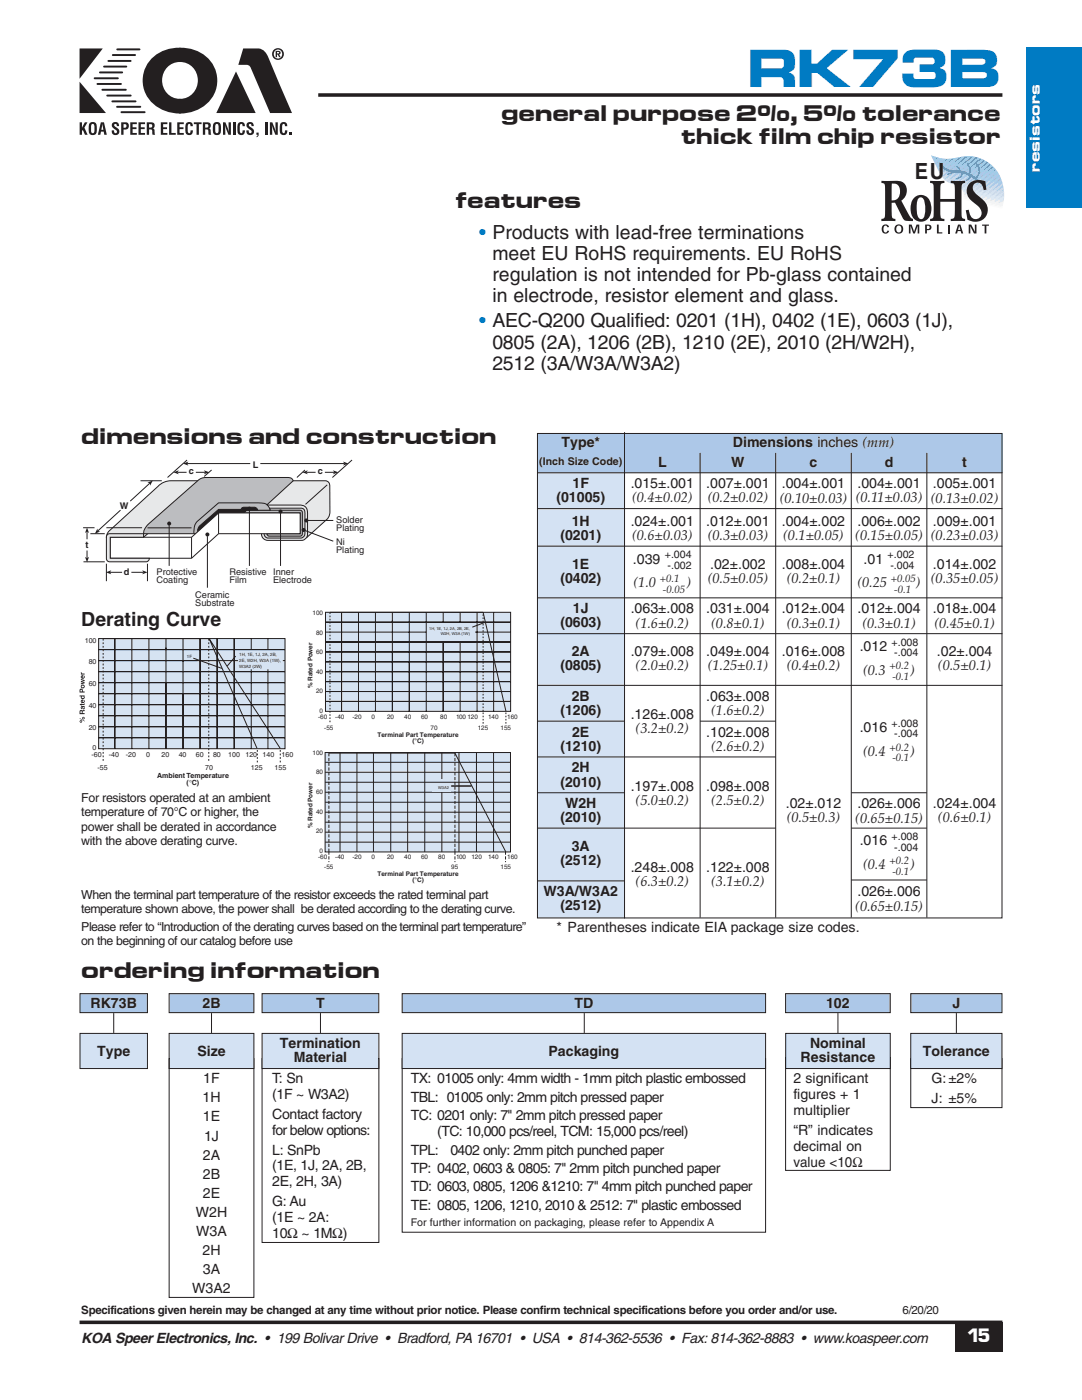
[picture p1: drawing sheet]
<svg xmlns="http://www.w3.org/2000/svg" width="216mm" height="279mm" viewBox="0 0 216 279" stroke-linecap="round" stroke-linejoin="round" font-family="sans-serif">
<path d="M51.5 101.1l6.5-5.2h6.9a.94 .94 0 0 1 .9 1.1v5.2l-.1 .8-.4 .6-4.5 4-.7 .2h-6.6l-.8-.2a1.18 1.18 0 0 1-.5-1.1z" fill="#e7e8e9"/>
<path d="M51.5 101.1l6.5-5.2h6.9a.94 .94 0 0 1 .9 1.1v5.2l-.1 .8-.4 .6-4.5 4-.7 .2h-6.6l-.8-.2a1.18 1.18 0 0 1-.5-1.1z" fill="none" stroke="#231f20" stroke-width=".2"/>
<path d="M53.8 101.4h6.5a.94 .94 0 0 1 .6 1.2l-.1 3.9-.1 .5-.4 .3-6.9 .1-.4-.3-.3-.6z" fill="#d1d2d4"/>
<path d="M53.8 101.4h6.5a.94 .94 0 0 1 .6 1.2l-.1 3.9-.1 .5-.4 .3-6.9 .1-.4-.3-.3-.6z" fill="none" stroke="#231f20" stroke-width=".2"/>
<path d="M49 101.8l11.1 .1 .2 .4v4.5l-.4 .2h-6.2l-.2-.1-.2-.4h6.6v-4.1h-11.3z" fill="#bcbdc0"/>
<path d="M49 101.8l11.1 .1 .2 .4v4.5l-.4 .2h-6.2l-.2-.1-.2-.4h6.6v-4.1h-11.3z" fill="none" stroke="#231f20" stroke-width=".2"/>
<path d="M38.8 105.1l4.9-4.3 5.2-.1 3.2 .2-.5 .9h-2.3l-.5 .5-.1 .5-4.9 .3-4.4 3.8z" fill="#231f20"/>
<path d="M38.8 105.1l4.9-4.3 5.2-.1 3.2 .2-.5 .9h-2.3l-.5 .5-.1 .5-4.9 .3-4.4 3.8z" fill="none" stroke="#231f20" stroke-width=".2"/>
<path d="M28 106h11.4v1.5h-11.4z" fill="#fff"/>
<path d="M28 106h11.4v1.5h-11.4z" fill="none" stroke="#231f20" stroke-width=".2"/>
<path d="M21.7 106l9.8-8.9a3.7 3.7 0 0 1 2.6-1.2h5.8l-11.3 11.3h-7.4l.2-.7z" fill="#e7e8e9"/>
<path d="M21.7 106l9.8-8.9a3.7 3.7 0 0 1 2.6-1.2h5.8l-11.3 11.3h-7.4l.2-.7z" fill="none" stroke="#231f20" stroke-width=".2"/>
<path d="M29.5 104.7l10.2-8.9 .7-.4 17.3-.1a.85 .85 0 0 1 .8 .6l-5.2 4.8 .6 1.1h-2.5l-.2-.4-.4-.2h-2.2l-.3 .1-.2 .4h-4.5l-3.8 3.3-.4 .7v.8h-10.8l.2-.9z" fill="#bcbdc0"/>
<path d="M29.5 104.7l10.2-8.9 .7-.4 17.3-.1a.85 .85 0 0 1 .8 .6l-5.2 4.8 .6 1.1h-2.5l-.2-.4-.4-.2h-2.2l-.3 .1-.2 .4h-4.5l-3.8 3.3-.4 .7v.8h-10.8l.2-.9z" fill="none" stroke="#231f20" stroke-width=".2"/>
<path d="M22 107.2h16.2l5.4-4.8h16.3v4.1h-16.3l-5.4 4.9h-16.2z" fill="#fff"/>
<path d="M22 107.2h16.2l5.4-4.8h16.3v4.1h-16.3l-5.4 4.9h-16.2zM29.4 105.3h8.8M38.2 107.2v4.2M43.6 102.4v4.1M53.3 100.7l-.4-.2-1.2-.1h-8.1l-4.3 3.7-.5 .8-.1 1.6" fill="none" stroke="#231f20" stroke-width=".2"/>
<path d="M21.4 106.7l.5-.2h6.7v.7h-6.6v4.2h7.8a.7 .7 0 0 1-.6 .7h-7.3a.65 .65 0 0 1-.7-.6v-4.3z" fill="#e7e8e9"/>
<path d="M65.3 96.8l-4.3 3.9M21.4 106.7l.5-.2h6.7v.7h-6.6v4.2h7.8a.7 .7 0 0 1-.6 .7h-7.3a.65 .65 0 0 1-.7-.6v-4.3zM33.8 104.8v8.1M53.4 100.8h6.1a1.53 1.53 0 0 1 1.9 1.9v4.1l-.2 .5" fill="none" stroke="#231f20" stroke-width=".2"/>
<circle cx="33.8" cy="104.5" r=".4" fill="#231f20"/>
<path d="M56 102.4v10.5" fill="none" stroke="#231f20" stroke-width=".2"/>
<circle cx="56" cy="102.1" r=".4" fill="#231f20"/>
<path d="M49.8 101.9v11" fill="none" stroke="#231f20" stroke-width=".2"/>
<circle cx="49.8" cy="101.5" r=".4" fill="#231f20"/>
<path d="M41.4 107v10.3" fill="none" stroke="#231f20" stroke-width=".2"/>
<circle cx="41.4" cy="106.7" r=".4" fill="#231f20"/>
<path d="M61.4 103.9h5.1" fill="none" stroke="#231f20" stroke-width=".2"/>
<circle cx="61.1" cy="103.9" r=".4" fill="#231f20"/>
<path d="M60.9 105.9l5.6 2.1" fill="none" stroke="#231f20" stroke-width=".2"/>
<circle cx="60.6" cy="105.8" r=".4" fill="#231f20"/>
<path d="M37.3 92.5h12.6" fill="none" stroke="#231f20" stroke-width=".2"/>
<path d="M36.5 92.5l1.1-.4-.3 .4 .3 .4z" fill="#231f20"/>
<path d="M51.9 92.5h16.8" fill="none" stroke="#231f20" stroke-width=".2"/>
<path d="M68.5 92.1l1 .4-1 .4 .2-.4z" fill="#231f20"/>
<path d="M37.3 91.8l-3.9 3.5M61.1 94.3h1.9M70.2 91.8l-3.9 3.5" fill="none" stroke="#231f20" stroke-width=".2"/>
<path d="M60.3 94.3l1.1-.4-.3 .4 .3 .4z" fill="#231f20"/>
<path d="M64.8 94.3h1.9" fill="none" stroke="#231f20" stroke-width=".2"/>
<path d="M66.4 93.9l1.1 .4-1.1 .4 .3-.4z" fill="#231f20"/>
<path d="M35.4 94.3h1.8M60.9 93.8l-1.7 1.5" fill="none" stroke="#231f20" stroke-width=".2"/>
<path d="M34.6 94.3l1.1-.4-.3 .4 .3 .4z" fill="#231f20"/>
<path d="M39.1 94.3h1.9" fill="none" stroke="#231f20" stroke-width=".2"/>
<path d="M40.7 93.9l1.1 .4-1.1 .4 .3-.4z" fill="#231f20"/>
<path d="M28 95.9h4.3M42.2 93.8l-1.5 1.3M16.7 112.1h4.2M17.4 106.1v1.5M18 106.5h2.9" fill="none" stroke="#231f20" stroke-width=".2"/>
<path d="M17.4 105.3l.4 1.1-.4-.3-.4 .3z" fill="#231f20"/>
<path d="M17.4 109.9v1.5" fill="none" stroke="#231f20" stroke-width=".2"/>
<path d="M17 111.1l.4 .3 .4-.3-.4 1.1z" fill="#231f20"/>
<path d="M24 101.8l-4.5 4.2" fill="none" stroke="#231f20" stroke-width=".2"/>
<path d="M19.4 105.5l.1 .5 .5 .1-1.1 .4z" fill="#231f20"/>
<path d="M29.9 96.4l-3.9 3.6" fill="none" stroke="#231f20" stroke-width=".2"/>
<path d="M29.4 96.3l1.1-.4-.5 1-.1-.5z" fill="#231f20"/>
<path d="M21.9 114.2h2.5" fill="none" stroke="#231f20" stroke-width=".2"/>
<path d="M21.1 114.2l1.1-.4-.3 .4 .3 .4z" fill="#231f20"/>
<path d="M26.2 114.2h2.4" fill="none" stroke="#231f20" stroke-width=".2"/>
<path d="M28.4 113.8l1 .4-1 .4 .2-.4z" fill="#231f20"/>
<path d="M16.6 105.3h2.3M21.2 105.3h7.2M21.2 112.5v3.5M29.4 112.5v3.5" fill="none" stroke="#231f20" stroke-width=".2"/>
<path d="M107.2 94.4h17.4v88.7h-17.4z" fill="#d4e2f3"/>
<path d="M15.9 38.1h69.8v44.4h-69.8z" fill="#fff"/>
<path d="M63.5 19h136.5" fill="none" stroke="#231f20" stroke-width=".71" stroke-linecap="butt"/>
<g fill="#231f20">
<path d="M15.9 9.7h4.6l-4.6 6z"/>
<path d="M15.9 16.3l5.2 6.3h-5.2z"/>
<path d="M47.1 14.3l3.9 8.3h-7.8z"/>
<path d="M48.5 9.7h3.1a2.44 2.44 0 0 1 1.9 1.7l4.8 11.2h-4.4l-3.8-9a1.41 1.41 0 0 0-1.8-.7h-.7z"/>
<path d="M30.3 11.6a7.6 7.6 0 0 1 5.6-2.1 1.57 1.57 0 0 1 .7 2.3l-.3 .4-.4 .2a3.7 3.7 0 0 0-3.6 3.6 3.7 3.7 0 0 0 3.6 3.7 1.61 1.61 0 0 1 .7 2.4l-.3 .4a6.2 6.2 0 0 1-4.5-.9 6.3 6.3 0 0 1-1.5-10z"/>
<path d="M35.5 9.7a6.1 6.1 0 0 1 4.4 .8 6.4 6.4 0 0 1 3.4 6.6 6.4 6.4 0 0 1-5.2 5.3l-2.2 .3a1.6 1.6 0 0 1-.6-2.4l.2-.4 .5-.2a3.7 3.7 0 0 0 3.5-3.7 3.7 3.7 0 0 0-3.6-3.6 1.54 1.54 0 0 1-.6-2.3z"/>
<path d="M15.9 24.4h.5v1.1l.5-1.1h.6l-.7 1.1 .7 1.4h-.5l-.5-1-.1 .3v.7h-.5z"/>
<path d="M22.5 24.5a.8 .8 0 0 1 1.2 .4l.1 .3h-.5l-.1-.4-.2-.1-.2 .1v.3a1.9 1.9 0 0 1 1 1.1 .77 .77 0 0 1-.9 .8 .77 .77 0 0 1-.6-1h.5l.1 .5 .3 .1a.36 .36 0 0 0 0-.6l-.6-.4a.72 .72 0 0 1-.1-1.1z"/>
<path d="M26 24.4h1.3v.4h-.8v.6h.7v.4h-.7v.7h.8v.4h-1.3z"/>
<path d="M27.6 24.4h1.3v.4h-.8v.6h.8v.4h-.8v.7h.8v.4h-1.3z"/>
<path d="M32.1 24.4h1.3v.4h-.8v.6h.7v.4h-.7v.7h.8v.4h-1.3z"/>
<path d="M33.7 24.4h.5v2.1h.9v.4h-1.4z"/>
<path d="M35.4 24.4h1.3v.4h-.9v.6h.8v.4h-.8v.7h.9v.4h-1.3z"/>
<path d="M37.2 24.6a.74 .74 0 0 1 .9-.2 .74 .74 0 0 1 .4 .8h-.5l-.1-.4-.1-.1-.3 .1v1.5l.3 .3 .2-.1v-.5h.5a.77 .77 0 0 1-.7 1 .77 .77 0 0 1-.8-.8v-1.1z"/>
<path d="M38.7 24.4h1.5v.4h-.5v2.1h-.5v-2.1h-.5z"/>
<path d="M44.5 24.4h.5l.7 1.9-.1-1.9h.5v2.5h-.5l-.7-1.9 .1 1.9h-.5z"/>
<path d="M46.5 24.4h.5v2.5h-.5z"/>
<path d="M47.6 24.6a.74 .74 0 0 1 .9-.2 .74 .74 0 0 1 .4 .8h-.5l-.1-.4-.1-.1-.3 .1v1.5l.3 .3 .1-.1 .1-.5h.5a.77 .77 0 0 1-.7 1 .77 .77 0 0 1-.8-.8v-1.1z"/>
<path d="M49.4 24.5a.8 .8 0 0 1 1.2 .4v.3h-.4l-.1-.4-.2-.1-.2 .1v.3a1.9 1.9 0 0 1 1 1.1 .77 .77 0 0 1-.9 .8 .77 .77 0 0 1-.6-1h.4l.1 .5 .4 .1a.36 .36 0 0 0-.1-.6l-.5-.4a.72 .72 0 0 1-.1-1.1z"/>
<path d="M51.2 26.5h.4v.6l-.4 .3 .2-.5h-.2z"/>
<path d="M53 24.4h.4v2.5h-.4z"/>
<path d="M53.9 24.4h.4l.7 1.9v-1.9h.4v2.5h-.5l-.6-1.9v1.9h-.4z"/>
<path d="M56 24.6a.74 .74 0 0 1 .9-.2 .74 .74 0 0 1 .4 .8h-.4l-.1-.4-.2-.1-.2 .1-.1 1.5 .3 .3 .2-.1 .1-.5h.4a.77 .77 0 0 1-.6 1 .77 .77 0 0 1-.9-.8v-1.1z"/>
<path d="M57.8 26.5h.4v.4h-.4z"/>
<path d="M54.6 10.8a.88 .88 0 0 1 1.7 0 .88 .88 0 0 1-1.7 0zM54.3 10.8a1.18 1.18 0 0 0 2.3 0 1.18 1.18 0 0 0-2.3 0zM55 10.1v1.3h.3v-.5h.1l.3 .5h.3l-.3-.5 .3-.2-.1-.4zM55.3 10.4h.3l.1 .2-.4 .1z"/>
<path d="M17.9 24.6l-.2 1.2a.86 .86 0 0 0 .8 1.2 .86 .86 0 0 0 .8-1.2v-.3a.86 .86 0 0 0-.3-1.1 .86 .86 0 0 0-1.1 .2zM18.3 24.8l.2-.1 .2 .1 .1 .3v1.2l-.3 .3-.3-.3z"/>
<path d="M20.1 24.4l-.6 2.5h.5l.1-.6h.6l.1 .6h.5l-.5-2.5zM20.4 24.7l.2 1.2h-.4z"/>
<path d="M24.2 24.4v2.5h.4v-1a.77 .77 0 0 0 1.1-.5 .77 .77 0 0 0-.6-1zM24.6 24.8a.39 .39 0 0 1 .6 .3l-.1 .4h-.5z"/>
<path d="M29.3 24.4v2.5h.4l.1-1.1a.45 .45 0 0 1 .5 .2 .45 .45 0 0 1 .1 .5v.4h.5l-.1-.6a.51 .51 0 0 0-.3-.7 .63 .63 0 0 0 .3-.7 .63 .63 0 0 0-.6-.5zM29.7 24.8l.6 .1a.37 .37 0 0 1-.2 .6h-.4z"/>
<path d="M40.5 24.4v2.5h.4l.1-1.1a.45 .45 0 0 1 .5 .2 .45 .45 0 0 1 .1 .5v.4h.5l-.1-.6a.51 .51 0 0 0-.3-.7 .63 .63 0 0 0 .3-.7 .63 .63 0 0 0-.6-.5zM40.9 24.8l.6 .1a.37 .37 0 0 1-.2 .6h-.4z"/>
<path d="M42.7 24.6l-.2 1.2a.86 .86 0 0 0 .8 1.2 .86 .86 0 0 0 .8-1.2v-.3a.86 .86 0 0 0-.4-1.1 .86 .86 0 0 0-1 .2zM43 24.8l.3-.1 .2 .1 .1 .3v1.2l-.3 .3-.3-.3z"/>
</g>
<path d="M18.9 15.6h4.6M19.4 16.8h4.7M19.9 14.5h4.5M20.4 17.9h4.7M20.8 13.3h4.4M21.4 19.1h4.7M21.6 12.2h4.5M22.5 11h4.5M23.4 9.9h4.4M22.4 20.2h4.6M23.4 21.3h4.6M24.2 22.4h4.7" fill="none" stroke="#231f20" stroke-width=".39"/>
<path d="M107.2 86.4h92.8v8h-92.8z" fill="#adc8e8"/>
<g fill="none" stroke="#231f20" stroke-width=".2">
<path d="M107.2 86.5h92.7v96.7h-92.7zM154.8 90.4v92.7M169.9 90.4v92.7M184.9 90.4v92.7M107.2 119.3h92.8M107.2 126.5h92.8M107.2 136.8h92.8M107.2 143.9h17.4M139.7 143.9h15.1M33.8 211.3h16.9v47.6h-16.9zM52.3 211.3h23.3v36.7h-23.3zM80.2 211.3h72.6v34.6h-72.6z"/>
<path d="M156.8 211h20.8v22.6h-20.8zM181.7 211.3h18.2v9.7h-18.2z"/>
</g>
<path d="M16.1 198.4h13.2v3.6h-13.2z" fill="#adc8e8"/>
<path d="M16 198.3h13.4v3.8h-13.4z" fill="none" stroke="#231f20" stroke-width=".2"/>
<path d="M16.1 206.3h13.2v6.9h-13.2z" fill="#d4e2f3"/>
<path d="M16 206.2h13.4v7.1h-13.4z" fill="none" stroke="#231f20" stroke-width=".2"/>
<path d="M33.8 206.3h16.8v6.9h-16.8z" fill="#d4e2f3"/>
<path d="M33.8 206.2h16.9v7.1h-16.9z" fill="none" stroke="#231f20" stroke-width=".2"/>
<path d="M156.9 206.3h20.7v6.9h-20.7z" fill="#d4e2f3"/>
<path d="M156.8 206.2h20.8v7.1h-20.8z" fill="none" stroke="#231f20" stroke-width=".2"/>
<path d="M181.8 206.3h18v6.9h-18z" fill="#d4e2f3"/>
<path d="M181.7 206.2h18.2v7.1h-18.2z" fill="none" stroke="#231f20" stroke-width=".2"/>
<path d="M52.4 206.3h23.1v6.9h-23.1z" fill="#d4e2f3"/>
<path d="M52.3 206.2h23.3v7.1h-23.3z" fill="none" stroke="#231f20" stroke-width=".2"/>
<path d="M80.3 206.3h72.4v6.9h-72.4z" fill="#d4e2f3"/>
<path d="M22.7 202.2v4M80.2 206.2h72.6v7.1h-72.6z" fill="none" stroke="#231f20" stroke-width=".2"/>
<path d="M33.8 198.4h16.8v3.6h-16.8z" fill="#adc8e8"/>
<path d="M33.8 198.3h16.9v3.8h-16.9zM42.2 202.2v4" fill="none" stroke="#231f20" stroke-width=".2"/>
<path d="M80.3 198.4h72.4v3.6h-72.4z" fill="#adc8e8"/>
<path d="M80.2 198.3h72.6v3.8h-72.6zM116.6 202.2v4" fill="none" stroke="#231f20" stroke-width=".2"/>
<path d="M156.8 198.4h20.8v3.6h-20.8z" fill="#adc8e8"/>
<path d="M156.8 198.3h20.8v3.8h-20.8zM167.2 202.2v4" fill="none" stroke="#231f20" stroke-width=".2"/>
<path d="M181.8 198.4h18v3.6h-18z" fill="#adc8e8"/>
<path d="M181.7 198.3h18.2v3.8h-18.2zM190.8 202.2v4" fill="none" stroke="#231f20" stroke-width=".2"/>
<path d="M52.4 198.4h23.1v3.6h-23.1z" fill="#adc8e8"/>
<path d="M52.3 198.3h23.3v3.8h-23.3zM63.9 202.2v4" fill="none" stroke="#231f20" stroke-width=".2"/>
<path d="M19.7 127.4h37.2v22h-37.2z" fill="#d6e3f2"/>
<g fill="none" stroke="#231f20" stroke-width=".2">
<path d="M19.7 127.4h37.2v22h-37.2zM19.7 129.6h37.2zM19.7 134h37.2zM19.7 136.2h37.2zM19.7 138.4h37.2zM20.6 127.4h21.1l9.6 22M22.9 127.4v22zM26.3 127.4v22M29.7 127.4v22M33.1 129.2v20.2v-13.2M33.1 127.4v2.2M36.5 131.8v17.6v-11"/>
<path d="M36.5 127.4v4.6M38.6 131.3l5.7 2.1M39.4 131.8h-19.7h27.8M39.9 127.4v22zM41.7 127.4l14.2 22M43.3 127.4v22zM46.7 127.4v22zM47 130.9l-1.7 2M50.1 127.4v2.3M50.1 133.6v15.8M53.5 127.4v2.3M53.5 133.6v15.8"/>
<path d="M56.4 131.8h.4M19.7 140.6h37.2zM19.7 142.8h37.2zM19.7 145h37.2zM19.7 147.2h37.2z"/>
</g>
<path d="M20.6 151.8v-24.4M41.7 151.8v-24.4M51.3 152.2v-2.8M55.9 152.2v-2.8" fill="none" stroke="#231f20" stroke-width=".2" stroke-dasharray=".4 .4" stroke-linecap="butt"/>
<g fill="#231f20">
<path d="M15.9 143.3l1 .7zM16 144a.15 .15 0 0 1 .3 0 .15 .15 0 0 1-.3 0zM15.9 144a.26 .26 0 0 0 .5 0 .26 .26 0 0 0-.5 0zM16.5 143.3a.15 .15 0 0 1 .3 0 .15 .15 0 0 1-.3 0zM16.4 143.3a.26 .26 0 0 0 .5 0 .26 .26 0 0 0-.5 0z" fill-rule="evenodd"/>
<path d="M16.1 141.9h.2v.4h-.3zM15.9 141.8v.7h1v-.2h-.4v-.3l.4-.1v-.2l-.5 .1-.2-.1z" fill-rule="evenodd"/>
<path d="M16.5 141.1l.2 .1v.1h-.1zM16.2 141v.5h.2v-.4l.1 .4h.4v-.6z" fill-rule="evenodd"/>
<path d="M16.3 139.9l.1-.1v.3zM16.3 139.7l-.2 .3 .1 .2a.42 .42 0 0 0 .4 .1 .42 .42 0 0 0 .3-.3l-.2-.4v.4l-.1 .1v-.5z" fill-rule="evenodd"/>
<path d="M16.4 139h.3v.2l-.3 .1zM15.9 138.8v.2h.3v.1a.37 .37 0 0 0 .3 .4 .37 .37 0 0 0 .4-.4v-.3z" fill-rule="evenodd"/>
<path d="M16.1 137.7h.2v.3h-.3zM15.9 137.6v.6h1v-.2h-.4l-.2-.5z" fill-rule="evenodd"/>
<path d="M16.3 137a.21 .21 0 0 1 .4 0 .21 .21 0 0 1-.4 0zM16.1 137a.4 .4 0 0 0 .8 0 .4 .4 0 0 0-.8 0z" fill-rule="evenodd"/>
<path d="M16.3 135h.1v.3zM16.3 134.8l-.2 .3 .1 .2a.42 .42 0 0 0 .4 .1 .42 .42 0 0 0 .3-.3l-.2-.3v.3l-.1 .2v-.6z" fill-rule="evenodd"/>
</g>
<g fill="#231f20">
<path d="M15.9 140.5l1-.1v.3l-.6 .1-.4-.1z"/>
<path d="M16.1 135.5l.8 .2v.2l-.6 .1 .6 .2v.2l-.8 .2v-.2l.6-.1-.6-.2v-.2l.6-.1-.6-.1z"/>
<path d="M16.1 134.2h.2l.1 .2h.5v.2h-.8v-.2h.2z"/>
</g>
<path d="M107.2 94.4h92.8M139.7 90.4v92.7M107.2 109h92.8M107.2 101.5h92.8M107.2 158.2h17.4M107.2 151.1h47.6M169.9 158.2h15M107.2 175.8h17.4M107.2 165.3h47.6M169.9 165.3h15M169.9 175.6h15" fill="none" stroke="#231f20" stroke-width=".2"/>
<path d="M186.1 30.9l14.3 2.1v.2z" fill="#629ed1"/>
<path d="M186 30.9l14.4 2.3v.2z" fill="#649fd2"/>
<path d="M186 30.9l14.4 2.5v.3z" fill="#68a1d2"/>
<path d="M185.9 30.9l14.5 2.8v.2z" fill="#6ba4d4"/>
<path d="M185.9 30.9l14.5 3v.2z" fill="#6fa5d5"/>
<path d="M185.8 30.9l14.6 3.3v.2z" fill="#72a7d6"/>
<path d="M185.8 30.9l14.6 3.5v.2z" fill="#77a8d7"/>
<path d="M185.8 31l14.6 3.7v.2l-14.7-3.7z" fill="#7bacd9"/>
<path d="M185.7 31.2l14.7 3.7v.2l-14.7-3.6z" fill="#80aedc"/>
<path d="M185.7 31.5l14.7 3.6v.3l-14.7-3.7z" fill="#82b1dd"/>
<path d="M185.7 31.7l14.7 3.7v.2l-14.7-3.7z" fill="#87b3de"/>
<path d="M185.7 32l14.7 3.6v.2l-14.7-3.6z" fill="#8db4dc"/>
<path d="M185.7 32.2l14.7 3.7v.2l-14.7-3.7z" fill="#90b6dd"/>
<path d="M185.7 32.5l14.7 3.6v.2l-14.7-3.6z" fill="#94b7dd"/>
<path d="M185.7 32.7l14.7 3.7v.2l-14.7-3.7z" fill="#98badd"/>
<path d="M185.7 32.9l14.7 3.7v.2l-14.7-3.6z" fill="#9dbddf"/>
<path d="M185.7 33.2l14.7 3.6v.3l-14.7-3.7z" fill="#a0bedf"/>
<path d="M185.7 33.4l14.7 3.7v.2l-14.7-3.7z" fill="#a5c1e0"/>
<path d="M185.7 33.7l14.7 3.6v.2l-14.7-3.6z" fill="#aac5e3"/>
<path d="M185.7 33.9l14.7 3.7v.2l-14.7-3.7z" fill="#afc8e6"/>
<path d="M185.7 34.2l14.7 3.6v.2l-14.7-3.6z" fill="#b4cbe7"/>
<path d="M185.7 34.4l14.7 3.6v.3l-14.7-3.7z" fill="#b7cfe9"/>
<path d="M185.7 34.6l14.7 3.7v.2l-14.7-3.6z" fill="#bcd1e9"/>
<path d="M185.7 34.9l14.7 3.6v.3l-14.7-3.7z" fill="#c0d4ea"/>
<path d="M185.7 35.1l14.7 3.7v.2l-14.7-3.7z" fill="#c4d5ea"/>
<path d="M185.7 35.4l14.7 3.6v.2l-14.7-3.6z" fill="#c8d8ea"/>
<path d="M185.7 35.6l14.7 3.7v.2l-14.7-3.7z" fill="#ccdbeb"/>
<path d="M185.7 35.8l14.7 3.7v.2l-14.7-3.6z" fill="#d1dfed"/>
<path d="M185.7 36.1l14.7 3.6v.3l-14.7-3.7z" fill="#d6e3ef"/>
<path d="M185.7 36.3l14.7 3.7-.1 .2-14.6-3.6z" fill="#dae6f1"/>
<path d="M185.7 36.6l14.6 3.6v.2l-14.6-3.6z" fill="#e0eaf4"/>
<path d="M185.7 36.8l14.5 3.7v.2l-14.5-3.7z" fill="#e5eef6"/>
<path d="M185.7 37.1l14.5 3.6-.1 .2-14.4-3.6z" fill="#e9f2f8"/>
<path d="M185.7 37.3l14.4 3.7v.2l-14.4-3.7z" fill="#eff5f8"/>
<path d="M185.7 37.5l14.4 3.7-.1 .2-14.3-3.6z" fill="#f4f7f9"/>
<path d="M185.7 37.8l14.3 3.6v.3l-14.3-3.7z" fill="#fafcfc"/>
<g fill="#fff">
<path d="M185.7 38l14.3 3.7-.1 .2-14.2-3.7z"/>
<path d="M185.7 38.1l14.2 3.7-.4 1.8-13.8-3.7z"/>
<path d="M185.7 39.9l13.8 3.7-.4 1.3-13.4-3.2z"/>
</g>
<path d="M187.5 32.6a3.6 3.6 0 0 0 3.6 1.6l2 .5 1.2 .7 1 .8" fill="none" stroke="#629ed1" stroke-width=".49"/>
<g fill="#231f20">
<path d="M176.2 45l.5-.2a.65 .65 0 0 1 .7 .5l-.4 .1a.35 .35 0 0 0-.2-.4 .35 .35 0 0 0-.4 .2 .9 .9 0 0 0 .3 1.2l.4-.4 .3 .1a.81 .81 0 0 1-1.1 .5 .81 .81 0 0 1-.3-1.2z"/>
<path d="M187 44.8h.3v1.6h.7v.2h-1z"/>
<path d="M189.1 44.8h.4v1.8h-.4z"/>
<path d="M196 44.8h1.3v.3h-.5v1.5h-.3v-1.5h-.5z"/>
<path d="M185.6 36.1h2.8v.4l-.3 .1a.82 .82 0 0 0-.5 1v2.1h2.9a6 6 0 0 0-.2-3l-.6-.2v-.4h2.9v.4l-.4 .1a1.34 1.34 0 0 0-.3 1.4v4.7a.71 .71 0 0 0 .7 1v.4h-2.9v-.4l.4-.1 .4-.4v-2.9h-2.9v2.5a.68 .68 0 0 0 .2 .7 .68 .68 0 0 0 .6 .2v.4h-2.8v-.4a.68 .68 0 0 0 .7-1v-5.5l-.2-.6-.5-.1z"/>
<path d="M193.5 36.5a3 3 0 0 1 3.1-.3l.2 1.6-.5 .2a1.26 1.26 0 0 0-1.8-1.4 1.33 1.33 0 0 0 .4 2.2l.4 .3a3.2 3.2 0 0 1 1.7 3.3 2.63 2.63 0 0 1-4 1.4l-.3-1.8 .6-.1 .1 .4a1.27 1.27 0 0 0 .9 1.4 1.27 1.27 0 0 0 1.5-.8 2.63 2.63 0 0 0-1.6-2.5 2.48 2.48 0 0 1-.7-3.9z"/>
</g>
<g fill="#231f20">
<path d="M179 45.2l.3-.2a.68 .68 0 0 1 .6 .8 .68 .68 0 0 1-.7 .6 .81 .81 0 0 1-.2-1.2zM178.5 45.7a.92 .92 0 0 0 1.8 0 .92 .92 0 0 0-1.8 0z" fill-rule="evenodd"/>
<path d="M181.4 44.8h.5l.5 1.4 .5-1.4h.5v1.8h-.3v-1.5l-.5 1.5h-.4l-.5-1.5v1.5h-.3z" fill-rule="evenodd"/>
<path d="M185 45.1h.4a.33 .33 0 0 1 .1 .4 .33 .33 0 0 1-.3 .2h-.2zM184.6 44.8v1.8h.4v-.7a.6 .6 0 0 0 .8-.4 .6 .6 0 0 0-.6-.7z" fill-rule="evenodd"/>
<path d="M191.4 45l.2 .9h-.4zM191.2 44.8l-.6 1.8h.4l.1-.5h.6l.1 .5h.4l-.6-1.8z" fill-rule="evenodd"/>
<path d="M193.3 44.8h.5l.7 1.5v-1.5h.3v1.8h-.5l-.7-1.4v1.4h-.3z" fill-rule="evenodd"/>
<path d="M177.9 36.6a1.34 1.34 0 0 1 1.7 1.6 1.5 1.5 0 0 1-1.7 1.8zM175.9 36.1v.4l.6 .2 .1 .4v5.8a.64 .64 0 0 1-.7 .8v.4h2.8v-.4l-.6-.2-.1-.3-.1-2.7 .7-.1 1.4 2.8a1.19 1.19 0 0 0 1.5 .9h.7v-.4l-.4-.2-.3-.4-1.7-3.1a2.09 2.09 0 0 0 1.2-2.2 2.09 2.09 0 0 0-1.9-1.7z" fill-rule="evenodd"/>
<path d="M183.4 39.5l.3-.1a1.34 1.34 0 0 1 .9 1.4v1.3a2.2 2.2 0 0 1-.5 1.5 .85 .85 0 0 1-1.1-.9l-.1-1.3a2.72 2.72 0 0 1 .5-1.9zM182.3 39.6a3.4 3.4 0 0 0 .4 4.3 2.02 2.02 0 0 0 3.1-1.6 2.8 2.8 0 0 0-1.7-3.4 1.88 1.88 0 0 0-1.8 .7z" fill-rule="evenodd"/>
</g>
<path d="M190.1 34.2v.2l-.3 .1-.7 .3M190.9 33.2l.5 .5 .1 .3v.4M192 34.5a.95 .95 0 0 1-.5 1l-.6 .2M193 32.7a1.62 1.62 0 0 1 .4 1.9M193.7 35a1.12 1.12 0 0 1-.8 .9M194.8 32.8a1.9 1.9 0 0 1-.2 2.9" fill="none" stroke="#629ed1" stroke-width=".31"/>
<path d="M124.6 86.2v97.1" fill="none" stroke="#231f20" stroke-width=".2"/>
<path d="M204.7 9.5h11.2v32h-11.2z" fill="#007bc3"/>
<path d="M15.9 263.9h184.1" fill="none" stroke="#231f20" stroke-width=".71" stroke-linecap="butt"/>
<path d="M190.5 263.9h9.5v6h-9.5z" fill="#231f20"/>
<path d="M64.9 122.2h37v19.8h-37z" fill="#d6e3f2"/>
<g fill="none" stroke="#231f20" stroke-width=".2">
<path d="M64.9 122.2h37v19.8h-37zM65 124.2h36.9zM65 128.1h36.9zM65 130.1h36.9zM65 132.1h36.9zM65 134.1h36.9zM65 136h36.9zM65 138h36.9zM65 140h36.9zM65 126.2h20M65.8 122.2h30.6l4.5 19.7M68.2 122.2v19.8z"/>
<path d="M71.5 122.2v19.8M74.9 122.2v19.8M78.3 123.8v18.2v-11.9M78.3 122.2v1.9M81.7 126.1v15.9v-9.9M81.7 122.2v4.1M85.1 122.2v19.8M88.4 128.1v13.9zM88.4 122.2v1.9M91.8 128.1v13.9M91.8 122.2v1.9M94.8 126.2h7.1"/>
<path d="M95.2 122.2v19.8M96.9 124.2l-2.7 1M98.5 122.2v19.8"/>
</g>
<path d="M65.8 144.1v-21.9M96.4 142v-19.8M96.4 144.4v-2.4M100.9 144.4v-2.4" fill="none" stroke="#231f20" stroke-width=".2" stroke-dasharray=".3 .3" stroke-linecap="butt"/>
<path d="M64.9 150.2h37v19.8h-37z" fill="#d6e3f2"/>
<g fill="none" stroke="#231f20" stroke-width=".2">
<path d="M64.9 150.2h37v19.8h-37zM64.9 154.1h36.9M64.9 158.1h36.9M65.6 150.3h25.2M67.8 150.2v19.8M71.2 150.2v19.8M74.5 150.2v19.8M78 150.2v19.8M81.3 150.2v19.8M84.8 150.2v19.8M88.2 150.2v19.8M91.6 150.2v19.8"/>
<path d="M95.1 150.2v19.8M98.5 150.2v19.8M64.9 162.1h36.9M64.9 166.1h36.9"/>
</g>
<path d="M65.6 150.3v19.7" fill="none" stroke="#231f20" stroke-width=".2" stroke-dasharray=".6 .3" stroke-linecap="butt"/>
<path d="M86.3 155.5h3.7v2.4h-3.7z" fill="#d6e3f2"/>
<path d="M90.8 150.3v19.7M65.6 169.9v2.2M90.8 169.9v2.2M100.9 169.9v2.2" fill="none" stroke="#231f20" stroke-width=".2" stroke-dasharray=".6 .3" stroke-linecap="butt"/>
<path d="M64.9 152.1h36.9M64.9 156.1h36.9M90 156.9h4.1M90.8 150.3l10.1 19.7M64.9 160.1h36.9M64.9 164.1h36.9M64.9 168.1h36.9" fill="none" stroke="#231f20" stroke-width=".2"/>
<text font-size="9.2" fill="#007bc3" x="149.3" y="17.3">RK73B</text>
<text font-size="4.4" fill="#231f20" x="182.6" y="35.7">EU</text>
<g font-size="3.9" fill="#231f20">
<text x="100" y="24.1">general purpose 2%, 5% tolerance</text>
<text x="135.9" y="28.8">thick film chip resistor</text>
<text x="90.8" y="41.6">features</text>
<text x="98.2" y="51.9">meet EU RoHS requirements. EU RoHS</text>
<text x="98.2" y="56.1">regulation is not intended for Pb-glass contained</text>
<text x="98.2" y="60.3">in electrode, resistor element and glass.</text>
<text x="98.2" y="69.6">0805 (2A), 1206 (2B), 1210 (2E), 2010 (2H/W2H),</text>
<text x="98.2" y="73.8">2512 (3A/W3A/W3A2)</text>
<text x="16.2" y="88.5">dimensions and construction</text>
<text x="16.2" y="124.9">Derating Curve</text>
<text x="16.2" y="195.2">ordering information</text>
</g>
<g font-size="3.9" fill="#007bc3">
<text x="95.6" y="47.6">• Products with lead-free terminations</text>
<text x="95.6" y="65.3">• AEC-Q200 Qualified: 0201 (1H), 0402 (1E), 0603 (1J),</text>
</g>
<text font-size="3.4" fill="#fff" x="193" y="267.8">15</text>
<g font-size="2.8" fill="#231f20">
<text x="112" y="89.1">Type*</text>
<text x="146.2" y="89.2">Dimensions inches (mm)</text>
<text x="131.3" y="93.1">L</text>
<text x="145.9" y="93.1">W</text>
<text x="161.5" y="93.1">c</text>
<text x="176.5" y="93.1">d</text>
<text x="192" y="93.1">t</text>
<text x="111" y="100.3">(01005)</text>
<text x="114.2" y="97.4">1F</text>
<text x="125.8" y="97.5">.015±.001</text>
<text x="126.1" y="100.3">(0.4±0.02)</text>
<text x="140.9" y="97.5">.007±.001</text>
<text x="141.2" y="100.3">(0.2±0.02)</text>
<text x="155.6" y="100.3">(0.10±0.03)</text>
<text x="156" y="97.5">.004±.001</text>
<text x="170.7" y="100.3">(0.11±0.03)</text>
<text x="171.1" y="97.5">.004±.001</text>
<text x="185.8" y="100.3">(0.13±0.02)</text>
<text x="186.2" y="97.5">.005±.001</text>
<text x="111.8" y="107.8">(0201)</text>
<text x="114.1" y="104.9">1H</text>
<text x="125.8" y="105">.024±.001</text>
<text x="126.1" y="107.8">(0.6±0.03)</text>
<text x="140.9" y="105">.012±.001</text>
<text x="141.2" y="107.8">(0.3±0.03)</text>
<text x="156" y="105">.004±.002</text>
<text x="156.3" y="107.8">(0.1±0.05)</text>
<text x="170.7" y="107.8">(0.15±0.05)</text>
<text x="171.1" y="105">.006±.002</text>
<text x="185.8" y="107.8">(0.23±0.03)</text>
<text x="186.2" y="105">.009±.001</text>
<text x="114.2" y="113.5">1E</text>
<text x="126.3" y="112.5">.039</text>
<text x="141.7" y="113.5">.02±.002</text>
<text x="156" y="113.5">.008±.004</text>
<text x="172.3" y="112.5">.01</text>
<text x="186.2" y="113.5">.014±.002</text>
<text x="111.8" y="116.3">(0402)</text>
<text x="126.4" y="117.2">(1.0</text>
<text x="137" y="117.2">)</text>
<text x="141.2" y="116.3">(0.5±0.05)</text>
<text x="157" y="116.3">(0.2±0.1)</text>
<text x="171.1" y="117.2">(0.25</text>
<text x="182.8" y="117.2">)</text>
<text x="185.8" y="116.3">(0.35±0.05)</text>
<text x="111.8" y="125.2">(0603)</text>
<text x="114.3" y="122.4">1J</text>
<text x="125.8" y="122.4">.063±.008</text>
<text x="126.8" y="125.3">(1.6±0.2)</text>
<text x="140.9" y="122.4">.031±.004</text>
<text x="141.9" y="125.3">(0.8±0.1)</text>
<text x="156" y="122.4">.012±.004</text>
<text x="157" y="125.3">(0.3±0.1)</text>
<text x="171.1" y="122.4">.012±.004</text>
<text x="172.1" y="125.3">(0.3±0.1)</text>
<text x="186.2" y="122.4">.018±.004</text>
<text x="186.5" y="125.3">(0.45±0.1)</text>
<text x="114.1" y="131">2A</text>
<text x="125.8" y="131">.079±.008</text>
<text x="140.9" y="131">.049±.004</text>
<text x="156" y="131">.016±.008</text>
<text x="171.5" y="129.9">.012</text>
<text x="187" y="131">.02±.004</text>
<text x="111.8" y="133.8">(0805)</text>
<text x="126.8" y="133.8">(2.0±0.2)</text>
<text x="141.2" y="133.8">(1.25±0.1)</text>
<text x="157" y="133.8">(0.4±0.2)</text>
<text x="172.2" y="134.7">(0.3</text>
<text x="181.6" y="134.7">)</text>
<text x="187.2" y="133.8">(0.5±0.1)</text>
<text x="111.8" y="142.7">(1206)</text>
<text x="114.1" y="139.9">2B</text>
<text x="125.8" y="143.5">.126±.008</text>
<text x="140.9" y="139.9">.063±.008</text>
<text x="141.9" y="142.7">(1.6±0.2)</text>
<text x="111.8" y="149.8">(1210)</text>
<text x="114.2" y="147">2E</text>
<text x="126.8" y="146.3">(3.2±0.2)</text>
<text x="140.9" y="147">.102±.008</text>
<text x="141.9" y="149.9">(2.6±0.2)</text>
<text x="171.5" y="146.1">.016</text>
<text x="114.1" y="154.1">2H</text>
<text x="172.2" y="150.9">(0.4</text>
<text x="181.6" y="150.9">)</text>
<text x="111.8" y="157">(2010)</text>
<text x="112.8" y="161.3">W2H</text>
<text x="125.8" y="157.8">.197±.008</text>
<text x="126.8" y="160.6">(5.0±0.2)</text>
<text x="140.9" y="157.8">.098±.008</text>
<text x="141.9" y="160.6">(2.5±0.2)</text>
<text x="156.8" y="161.2">.02±.012</text>
<text x="171.1" y="161.3">.026±.006</text>
<text x="186.2" y="161.2">.024±.004</text>
<text x="111.8" y="164.1">(2010)</text>
<text x="157" y="164.1">(0.5±0.3)</text>
<text x="170.7" y="164.2">(0.65±0.15)</text>
<text x="187.2" y="164.1">(0.6±0.1)</text>
<text x="111.8" y="172.6">(2512)</text>
<text x="114.1" y="169.8">3A</text>
<text x="171.5" y="168.7">.016</text>
<text x="172.2" y="173.5">(0.4</text>
<text x="181.6" y="173.5">)</text>
<text x="108.4" y="178.9">W3A/W3A2</text>
<text x="125.8" y="174.1">.248±.008</text>
<text x="126.8" y="176.9">(6.3±0.2)</text>
<text x="140.9" y="174.1">.122±.008</text>
<text x="141.9" y="176.9">(3.1±0.2)</text>
<text x="171.1" y="178.9">.026±.006</text>
<text x="111.8" y="181.7">(2512)</text>
<text x="170.7" y="181.7">(0.65±0.15)</text>
<text x="111.1" y="186">* Parentheses indicate EIA package size codes.</text>
<text x="18.1" y="201.2">RK73B</text>
<text x="40.4" y="201.2">2B</text>
<text x="63.1" y="201.2">T</text>
<text x="114.6" y="201.2">TD</text>
<text x="164.8" y="201.2">102</text>
<text x="190" y="201.2">J</text>
<text x="55.9" y="209.1">Termination</text>
<text x="161.6" y="209.1">Nominal</text>
<text x="19.4" y="210.8">Type</text>
<text x="39.4" y="210.8">Size</text>
<text x="58.6" y="212">Material</text>
<text x="109.4" y="210.8">Packaging</text>
<text x="159.8" y="212">Resistance</text>
<text x="184.2" y="210.8">Tolerance</text>
<text x="40.4" y="220">1H</text>
<text x="40.6" y="216.2">1F</text>
<text x="54.3" y="216.2">T: Sn</text>
<text x="54.3" y="219.4">(1F ~ W3A2)</text>
<text x="82" y="219.9">TBL: 01005 only: 2mm pitch pressed paper</text>
<text x="82" y="216.2">TX: 01005 only: 4mm width - 1mm pitch plastic embossed</text>
<text x="158.3" y="216.2">2 significant</text>
<text x="158.3" y="219.4">figures + 1</text>
<text x="185.9" y="216.2">G:±2%</text>
<text x="185.9" y="220.1">J: ±5%</text>
<text x="40.5" y="223.8">1E</text>
<text x="40.7" y="227.6">1J</text>
<text x="54.3" y="223.3">Contact factory</text>
<text x="54.3" y="226.5">for below options:</text>
<text x="82" y="223.6">TC: 0201 only: 7&quot; 2mm pitch pressed paper</text>
<text x="87.3" y="226.7">(TC: 10,000 pcs/reel, TCM: 15,000 pcs/reel)</text>
<text x="158.3" y="222.5">multiplier</text>
<text x="158.3" y="226.5">“R” indicates</text>
<text x="40.5" y="231.4">2A</text>
<text x="54.3" y="230.4">L: SnPb</text>
<text x="54.3" y="233.6">(1E, 1J, 2A, 2B,</text>
<text x="82" y="230.4">TPL:</text>
<text x="89.9" y="230.4">0402 only: 2mm pitch punched paper</text>
<text x="158.3" y="229.7">decimal on</text>
<text x="158.3" y="232.8">value &lt;10Ω</text>
<text x="40.5" y="235.2">2B</text>
<text x="40.5" y="239">2E</text>
<text x="54.3" y="236.8">2E, 2H, 3A)</text>
<text x="82" y="237.8">TD: 0603, 0805, 1206 &amp;1210: 7&quot; 4mm pitch punched paper</text>
<text x="82" y="234.1">TP: 0402, 0603 &amp; 0805: 7&quot; 2mm pitch punched paper</text>
<text x="39.1" y="242.9">W2H</text>
<text x="54.3" y="240.7">G: Au</text>
<text x="54.3" y="243.9">(1E ~ 2A:</text>
<text x="82" y="241.5">TE: 0805, 1206, 1210, 2010 &amp; 2512: 7&quot; plastic embossed</text>
<text x="39.1" y="246.7">W3A</text>
<text x="40.4" y="250.5">2H</text>
<text x="54.3" y="247">10Ω ~ 1MΩ)</text>
<text x="40.5" y="254.3">3A</text>
<text x="38.4" y="258.1">W3A2</text>
<text x="16.2" y="268">KOA SpeerElectronics, Inc. • 199BolivarDrive • Bradford, PA 16701 • USA • 814-362-5536 • Fax: 814-362-8883 • www.koaspeer.com</text>
</g>
<text font-size="2.5" fill="#fff" x="207.5" y="34.2" transform="rotate(-90 207.5 34.2)">resistors</text>
<g font-size="2.5" fill="#231f20">
<text x="16.2" y="160.1">For resistors operated at an ambient</text>
<text x="16.2" y="165.8">power shall be derated in accordance</text>
<text x="16.2" y="162.9">temperature of 70°C or higher, the</text>
<text x="16.2" y="168.6">with the above derating curve.</text>
<text x="16.2" y="179.3">When the terminal part temperature of the resistor exceeds the rated terminal part</text>
<text x="16.2" y="182.2">temperature shown above, the power shall be derated according to the derating curve.</text>
<text x="16.2" y="185.7">Please refer to “Introduction of the derating curves based on the terminal part temperature”</text>
<text x="16.2" y="188.6">on the beginning of our catalog before use</text>
</g>
<g font-size="2.3" fill="#231f20">
<text x="16.2" y="262.2">Specifications given herein may be changed at any time without prior notice. Please confirm technical specifications before you order and/or use.</text>
<text x="180.1" y="262.2">6/20/20</text>
</g>
<g font-size="2.1" fill="#231f20">
<text x="107.6" y="92.8">(Inch Size Code)</text>
<text x="132.7" y="111.4">+.004</text>
<text x="133.2" y="113.5">-.002</text>
<text x="177.1" y="111.4">+.002</text>
<text x="177.7" y="113.5">-.004</text>
<text x="131.7" y="116.1">+0.1</text>
<text x="132.3" y="118.3">-0.05</text>
<text x="177.8" y="116.1">+0.05</text>
<text x="178.4" y="118.3">-0.1</text>
<text x="177.9" y="128.9">+.008</text>
<text x="178.4" y="131">-.004</text>
<text x="177.5" y="133.6">+0.2</text>
<text x="178.1" y="135.7">-0.1</text>
<text x="177.5" y="149.8">+0.2</text>
<text x="177.9" y="145.1">+.008</text>
<text x="178.4" y="147.2">-.004</text>
<text x="178.1" y="151.9">-0.1</text>
<text x="177.9" y="167.7">+.008</text>
<text x="177.5" y="172.4">+0.2</text>
<text x="178.4" y="169.8">-.004</text>
<text x="178.1" y="174.5">-0.1</text>
<text x="82" y="244.6">For further information on packaging, please refer to Appendix A</text>
</g>
<g font-size="1.8" fill="#231f20">
<text x="37.7" y="94.7">c</text>
<text x="50.5" y="93.4">L</text>
<text x="63.4" y="94.7">c</text>
<text x="23.9" y="101.6">W</text>
<text x="67.1" y="106">Plating</text>
<text x="67.1" y="104.4">Solder</text>
<text x="17.1" y="109.4">t</text>
<text x="67.1" y="108.8">Ni</text>
<text x="67.1" y="110.4">Plating</text>
<text x="24.7" y="114.8">d</text>
<text x="31.2" y="114.7">Protective</text>
<text x="31.2" y="116.3">Coating</text>
<text x="39" y="119.3">Ceramic</text>
<text x="45.8" y="114.7">Resistive</text>
<text x="45.8" y="116.3">Film</text>
<text x="54.5" y="114.7">Inner</text>
<text x="54.5" y="116.3">Electrode</text>
<text x="39" y="120.9">Substrate</text>
</g>
<g font-size="1.4" fill="#231f20">
<text x="16.9" y="128.3">100</text>
<text x="17.7" y="132.6">80</text>
<text x="17.7" y="136.9">60</text>
<text x="17.7" y="141.3">40</text>
<text x="17.7" y="145.6">20</text>
<text x="18.5" y="149.8">0</text>
<text x="18.3" y="151">-60</text>
<text x="19.5" y="153.6">-55</text>
<text x="21.7" y="151">-40</text>
<text x="25.1" y="151">-20</text>
<text x="29.2" y="151">0</text>
<text x="31.3" y="155.2">Ambient Temperature</text>
<text x="32.2" y="151">20</text>
<text x="35.7" y="151">40</text>
<text x="39.1" y="151">60</text>
<text x="40.9" y="153.6">70</text>
<text x="42.5" y="151">80</text>
<text x="45.5" y="151">100</text>
<text x="49" y="151">120</text>
<text x="50.1" y="153.6">125</text>
<text x="52.4" y="151">140</text>
<text x="54.8" y="153.6">155</text>
<text x="56.2" y="151">160</text>
<text x="37.2" y="156.6">(°C)</text>
</g>
<g font-size="1.3" fill="#231f20">
<text x="62.4" y="122.8">100</text>
<text x="63.1" y="126.7">80</text>
<text x="63.1" y="130.6">60</text>
<text x="62.3" y="137.4" transform="rotate(-90 62.3 137.4)">% Rated Power</text>
<text x="63.1" y="134.5">40</text>
<text x="63.1" y="138.4">20</text>
<text x="63.5" y="143.4">-60</text>
<text x="63.8" y="142.3">0</text>
<text x="66.9" y="143.4">-40</text>
<text x="70.3" y="143.4">-20</text>
<text x="74.1" y="143.4">0</text>
<text x="77.2" y="143.4">20</text>
<text x="80.6" y="143.4">40</text>
<text x="84" y="143.4">60</text>
<text x="87.8" y="143.4">80</text>
<text x="91" y="143.4">100</text>
<text x="93.3" y="143.4">120</text>
<text x="97.4" y="143.4">140</text>
<text x="101.2" y="143.4">160</text>
<text x="64.7" y="145.6">-55</text>
<text x="75.3" y="147">Terminal Part Temperature</text>
<text x="82.3" y="148.3">(°C)</text>
<text x="85.9" y="145.6">70</text>
<text x="95.3" y="145.6">125</text>
<text x="99.9" y="145.6">155</text>
<text x="62.4" y="150.6">100</text>
<text x="63.1" y="154.5">80</text>
<text x="63.1" y="158.5">60</text>
<text x="62.3" y="165.3" transform="rotate(-90 62.3 165.3)">% Rated Power</text>
<text x="63.1" y="162.4">40</text>
<text x="63.1" y="166.3">20</text>
<text x="63.5" y="171.4">-60</text>
<text x="63.8" y="170.2">0</text>
<text x="64.7" y="173.4">-55</text>
<text x="66.9" y="171.4">-40</text>
<text x="70.3" y="171.4">-20</text>
<text x="74.1" y="171.4">0</text>
<text x="77.2" y="171.4">20</text>
<text x="80.6" y="171.4">40</text>
<text x="84" y="171.4">60</text>
<text x="87.4" y="171.4">80</text>
<text x="90" y="173.4">95</text>
<text x="91" y="171.4">100</text>
<text x="94.1" y="171.4">120</text>
<text x="97.4" y="171.4">140</text>
<text x="99.9" y="173.4">155</text>
<text x="101.2" y="171.4">160</text>
<text x="75.3" y="174.8">Terminal Part Temperature</text>
<text x="82.3" y="176.1">(°C)</text>
</g>
<g font-size=".9" fill="#231f20">
<text x="37.3" y="131.3">1F</text>
<text x="47.7" y="130.9">1H, 1E, 1J, 2A, 2B,</text>
<text x="47.7" y="132.1">2E, W2H, W3A (1W),</text>
<text x="47.7" y="133.4">W3A2 (2W)</text>
</g>
<g font-size=".8" fill="#231f20">
<text x="85.6" y="125.8">1H, 1E, 1J, 2A, 2B, 2E,</text>
<text x="87.9" y="126.7">W2H, W3A (1W)</text>
<text x="87.4" y="157.4">W3A2</text>
</g>
</svg>
